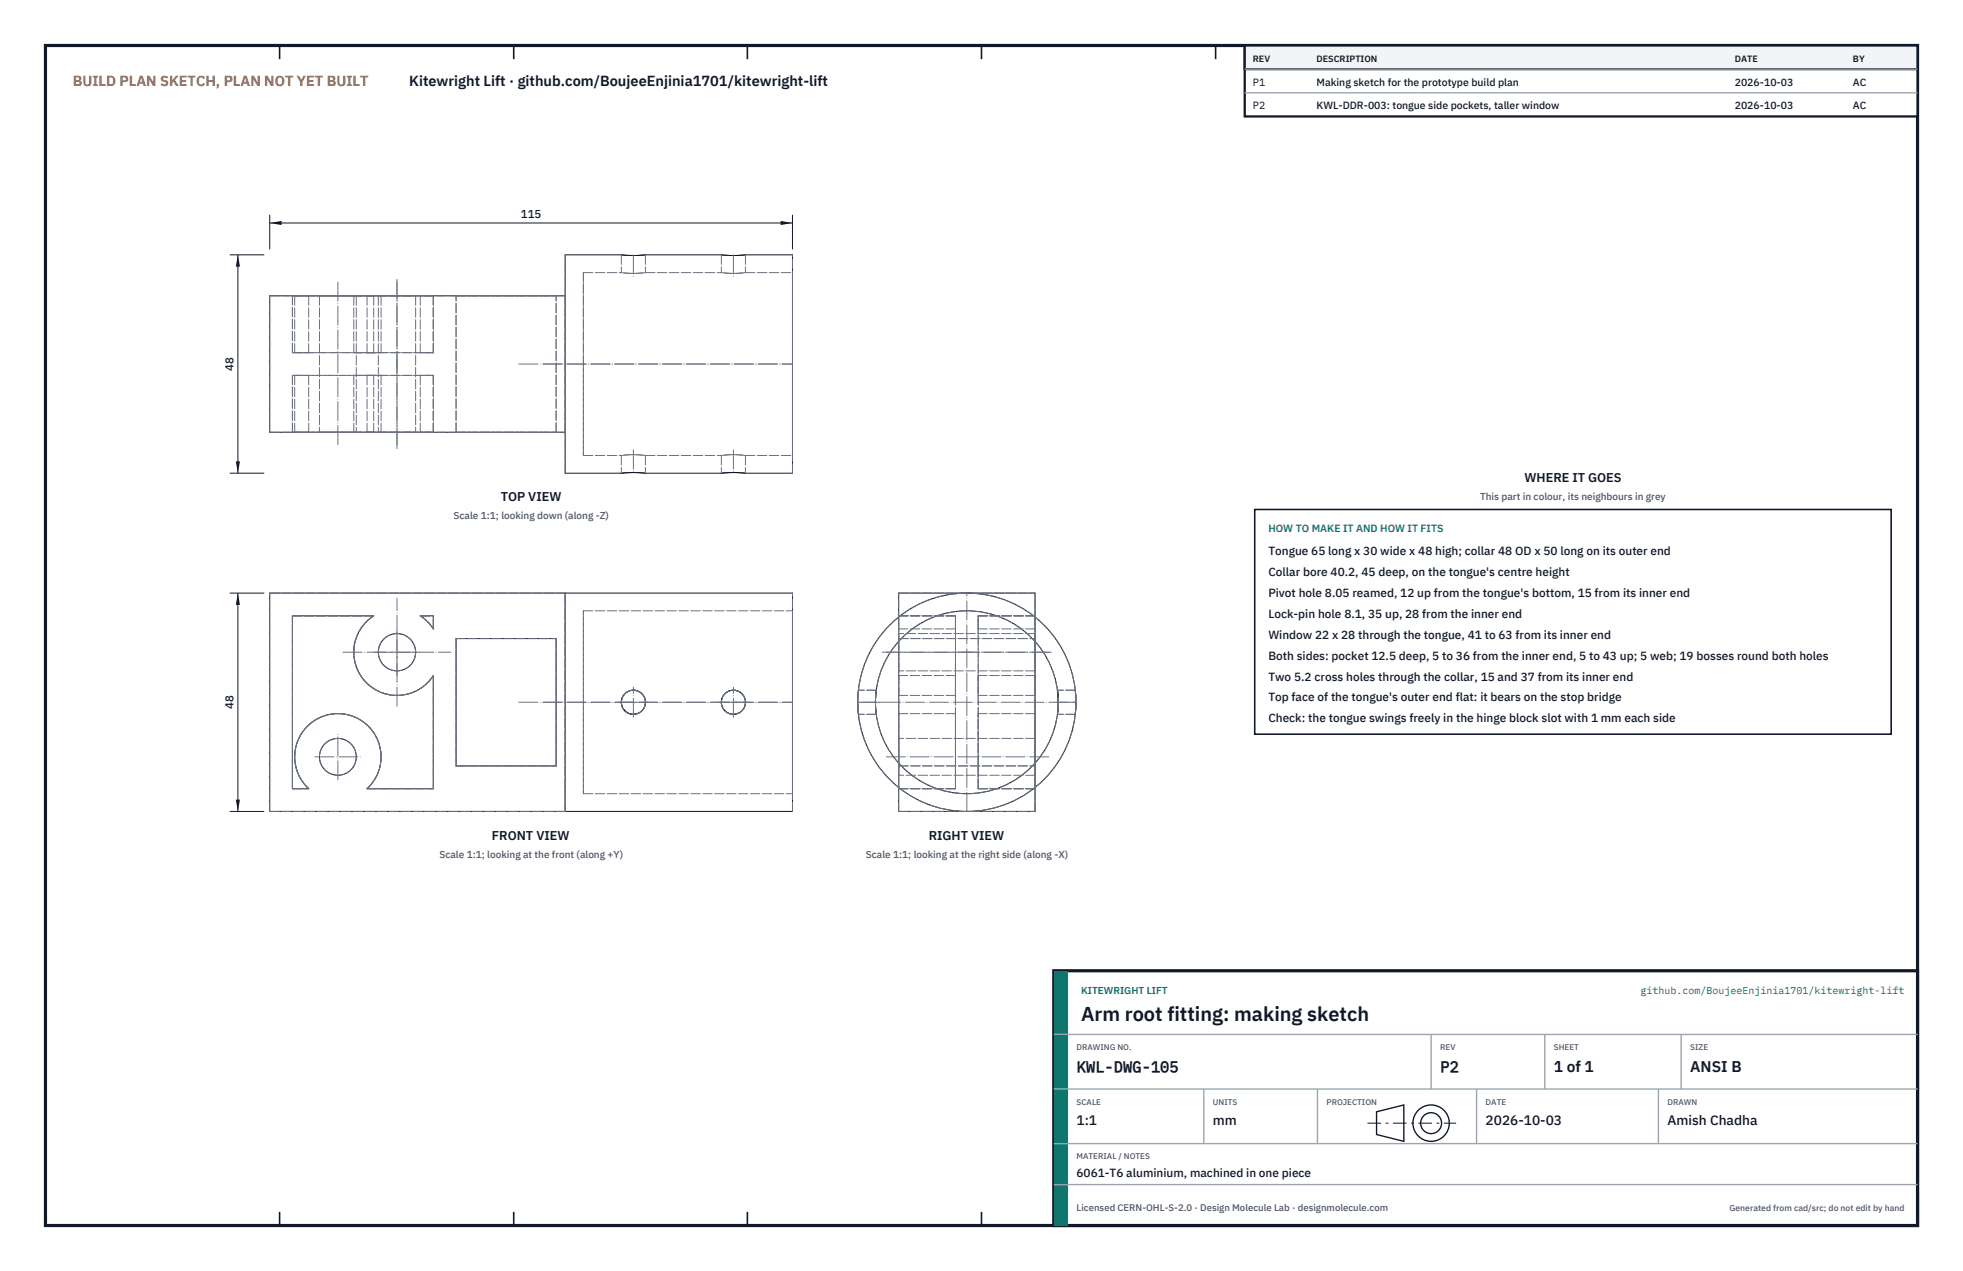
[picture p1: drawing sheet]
<svg xmlns="http://www.w3.org/2000/svg" width="432mm" height="279mm" viewBox="0 0 432 279" stroke-linecap="round" stroke-linejoin="round" font-family="sans-serif">
<path d="M10 10h411.8v259.4h-411.8z" fill="none" stroke="#111827" stroke-width=".7" stroke-linecap="butt"/>
<g fill="none" stroke="#111827" stroke-width=".35">
<path d="M61.5 10v3M113 10v3M164.4 10v3M215.9 10v3M267.4 10v3M318.9 10v3M370.3 10v3M61.5 266.4v3M113 266.4v3M164.4 266.4v3M215.9 266.4v3M267.4 266.4v3"/>
<path d="M318.9 266.4v3M370.3 266.4v3"/>
</g>
<g fill="none" stroke="#111727" stroke-width=".22">
<path d="M124.3 56h12.4l2.6 .2 2.7-.2h16.7l2.6 .2 2.7-.2h10.3v48h-10.3l-2.7-.1-2.6 .1h-16.7l-2.7-.1-2.6 .1h-12.4zM124.3 65h-65v30h65M59.3 130.4h115v48h-115zM64.3 135.4h17.9a9.5 9.5 0 0 0-1.6 14.7 9.5 9.5 0 0 0 14.7-1.6v24.9h-14.6a9.5 9.5 0 0 0 .4-13.6 9.5 9.5 0 0 0-13.6 0 9.5 9.5 0 0 0 .4 13.6h-3.6zM92.4 135.4h2.9v2.9l-1.1-1.4zM124.3 130.4v48M197.7 135.6v-5.2h30v5.2M100.3 140.4h22v28h-22zM136.7 154.7l.2 .8M136.8 153.7l-.1 1.1 .3 .8M136.9 153.4h.1M136.9 153.3l-.2 1.3"/>
<path d="M136.9 155.5h.1M137 153.1v.1M137.1 155.8a2.65 2.65 0 0 0 2 1.2M137.1 155.9a2.65 2.65 0 0 0 4.3 .2M137.1 152.9h.1M137.3 152.6l-.2 .3M139.1 151.7l-.3 .1M139.2 157h.1M139.2 151.7l.6 .1M139.4 151.7l-1.2 .3-1 .7M139.5 151.7l.9 .3 .8 .5M139.8 157h-.2"/>
<path d="M141.5 155.8l-.3 .4M141.6 153v.1M141.7 153.2l.3 1.2M141.7 155.5l-.2 .4M141.8 153.4h.1M141.9 153.7h.1M142 154.4l-.1 .6M142 154.4l-.2 .9M158.7 154.7l.2 .8M158.9 153.3l-.2 1.3M158.9 155.5h.1M159 153.1v.1"/>
<path d="M159.1 155.8a2.65 2.65 0 0 0 2 1.2M159.1 152.9h.1M161.2 157h.1M161.4 151.7l-1.2 .3-1 .7M161.5 151.7l.9 .3 .8 .5M163.4 156.1l-.7 .5-1.2 .4M163.6 153v.1M163.7 155.5l-.2 .4M163.8 153.4h.1M163.9 153.7h.1M164 154.4l-.2 .9M188.7 154.7l.1 2.2"/>
<path d="M188.8 157h.1M192.6 156l.1 .6M192.8 151.7l-.2 1.7zM232.6 151.7v.2M232.6 151.7l.2 1.7-.2-1.5M232.6 151.7l.2 2.7-.2 2.6M232.6 151.8h.1M232.6 151.9l.2 2.4M232.7 156v.6M236.7 154.4l-.2 2.6M197.7 173.1v5.3h30v-5.3"/>
<circle cx="87.3" cy="143.4" r="4.1"/>
<circle cx="139.3" cy="154.4" r="2.65"/>
<circle cx="161.3" cy="154.4" r="2.65"/>
<circle cx="212.7" cy="154.4" r="24"/>
<circle cx="212.7" cy="154.4" r="20.1"/>
<circle cx="74.3" cy="166.4" r="4.1"/>
</g>
<g fill="none" stroke="#6a7180" stroke-width=".22" stroke-dasharray="2.1 .5">
<path d="M128.3 59.9v40.2M128.3 59.9h8.4M136.7 59.9l2.6 .2 2.7-.2M136.7 56v3.9M142 59.9l-2.7 .2-2.6-.2M142 56v3.9M142 59.9h16.7M158.7 59.9l2.6 .2 2.7-.2M158.7 56v3.9M164 59.9l-2.7 .2-2.6-.2M164 56v3.9M164 59.9h10.3"/>
<path d="M174.3 59.9v40.2M59.3 65h65M64.3 65h17.9M64.3 65h3.6M64.3 77.5h17.9M64.3 77.5v-12.5M64.3 77.5h3.6M64.8 65h3.1M64.8 77.5h19M64.8 65v12.5M67.9 65v12.5M67.9 77.5h-3.1"/>
<path d="M70.3 65h8.1M70.3 65v30M77.8 65h17.5M77.8 77.5h17.5M77.8 65v12.5M78.4 65h-8.1M78.4 65v30M80.7 65h14.6M80.7 65h3.1M80.7 77.5h14.6M80.7 65v12.5M82.2 65h-4.4"/>
<path d="M82.2 65v12.5M82.2 77.5h-4.4M83.2 65h8.2M83.2 65v30M83.8 65h-19M83.8 77.5h-3.1M83.8 65v12.5M91.4 65h-8.2M91.4 65v30M92.4 65h2.9M92.4 77.5h2.9M92.4 65v12.5"/>
<path d="M95.3 65h-2.9M95.3 65v12.5M95.3 77.5v-12.5M95.3 77.5h-2.9M100.3 65h22M124.3 65v15M124.3 65v-9M59.3 95v-30M59.3 95h65M64.3 95h17.9M64.3 95h3.6M64.3 82.5h17.9"/>
<path d="M64.3 95v-12.5M64.3 82.5h3.6M64.8 95h3.1M64.8 82.5h3.1M64.8 82.5v12.5M67.9 82.5v12.5M70.3 95h8.1M77.8 95h17.5M77.8 82.5h17.5M77.8 82.5v12.5M78.4 95h-8.1M80.7 95h14.6"/>
<path d="M80.7 95h3.1M80.7 82.5h14.6M80.7 82.5v12.5M80.7 82.5h3.1M82.2 95h-4.4M82.2 82.5v12.5M82.2 82.5h-4.4M83.2 95h8.2M83.8 95h-19M83.8 82.5h-19M83.8 82.5v12.5M91.4 95h-8.2"/>
<path d="M92.4 95h2.9M92.4 82.5h2.9M92.4 82.5v12.5M95.3 95h-2.9M95.3 82.5v12.5M95.3 95v-12.5M95.3 82.5h-2.9M100.3 95h22M100.3 95v-30M122.3 95v-30M124.3 95v-15M124.3 80v-15"/>
<path d="M124.3 80v15M128.3 80v-20.1M174.3 80v-24M174.3 80v-20.1M124.3 104v-9M128.3 100.1v-20.1M128.3 100.1h8.4M136.7 100.1l2.6-.1 2.7 .1M136.7 100.1v3.9M142 100.1v3.9M142 100.1l-2.7-.1-2.6 .1M142 100.1h16.7"/>
<path d="M158.7 100.1l2.6-.1 2.7 .1M158.7 100.1v3.9M164 100.1v3.9M164 100.1l-2.7-.1-2.6 .1M164 100.1h10.3M174.3 104v-24M174.3 100.1v-20.1M59.3 130.4h65M64.3 135.4h17.9M64.3 135.4v38M82.2 135.4a9.5 9.5 0 0 0-1.6 14.7 9.5 9.5 0 0 0 14.7-1.6M92.4 135.4h2.9"/>
<path d="M95.3 135.4v2.9M95.3 138.3l-1.1-1.4-1.8-1.5M95.3 138.3v-2.9M124.3 135.6v-5.2M124.3 130.4v5.2M128.3 134.3v40.2M128.3 134.3h46M174.3 134.3v40.2M197.7 130.4h30M197.7 135.4v17.5M197.7 135.4v38M197.7 139.3v8.2"/>
<path d="M197.7 135.4v2.9M197.7 138.3v-2.9M197.7 135.6a24 24 0 0 0 0 37.5M197.7 135.4h12.5M210.2 135.4h-12.5M210.2 135.4v17.5M210.2 138.3v-2.9M210.2 138.3h-12.5M212.7 130.4a24 24 0 0 0-15 5.2M215.2 135.4h12.5M215.2 135.4v17.5M215.2 138.3v-2.9"/>
<path d="M227.7 135.4v17.5M227.7 135.4v38M227.7 139.3v8.2M227.7 135.4v2.9M227.7 138.3v-2.9M227.7 135.6a24 24 0 0 0-15-5.2M227.7 135.4h-12.5M227.7 138.3h-12.5M227.7 139.3h-30M95.3 148.5v24.9M100.3 140.4h22M100.3 140.4v28"/>
<path d="M122.3 140.4v28M136.7 154.6v.1M136.9 153.4l-.1 .3M136.9 155.5h.1M136.9 155.5l.2 .3M137 153.2l-.1 .1M137 155.6l.1 .3M137.1 152.9l-.1 .2M137.1 152.9l-.2 .5M137.1 152.9h.1M137.2 152.7l-.1 .2M138.8 151.8l-.9 .3-.6 .5"/>
<path d="M139.1 157h.1M139.2 151.7h-.1M139.3 157h.2M139.5 151.7h-.1M139.5 157h.1M139.8 157l.8-.3 .6-.5M141.4 156.1l.1-.2M141.5 155.8l.4-.8M141.6 153l-.4-.5M141.7 153.2a2.64 2.64 0 0 0-1.9-1.4M141.7 155.5l.1-.2M141.8 153.4l-.2-.3"/>
<path d="M141.9 153.7l-.1-.3M142 154.4a2.65 2.65 0 0 0-3.9-2.4 2.65 2.65 0 0 0-.3 4.6 2.65 2.65 0 0 0 4.2-1.9v-.3M142 154.4l-.1-.7M158.7 154.6v.1M158.9 155.5h.1M158.9 155.5l.2 .3M159 153.2l-.1 .1M159.1 152.9l-.1 .2M159.2 152.7l-.1 .2M161.1 157h.1M161.3 157h.2M161.5 151.7h-.1"/>
<path d="M163.4 156.1l.1-.2M163.6 153l-.4-.5M163.7 155.5l.1-.2M163.8 153.4l-.2-.3M163.9 153.7l-.1-.3M164 154.4a2.65 2.65 0 0 0-3.9-2.4 2.65 2.65 0 0 0-.3 4.6 2.65 2.65 0 0 0 4.2-1.9v-.3M164 154.4l-.1-.7M188.7 154.4l.1-2.7M188.7 154.7v-.3M188.7 156.3v-.1M188.8 157v-.1M188.8 151.7l-.1 2.8 .1 2.5"/>
<path d="M188.8 157l-.1-2.6M192.6 154.4l.2-2.7M192.6 153.4v2.6M192.7 156.6l.1 .4M192.7 151.9h.1M192.8 157l-.2-2.6M192.8 151.7h-4M192.8 157h-4M197.7 152.9v-4.4M197.7 148.5v24.9M197.7 156.9v16.5M197.7 143.4v-4.1"/>
<path d="M197.7 147.5v-4.1M197.7 140.4v28M197.7 140.4h30M210.2 148.5h-12.5M210.2 152.9v-4.4M210.2 156.9v16.5M210.2 152.9h-12.5M210.2 156.9h-12.5M215.2 152.9v-4.4M215.2 156.9v16.5M227.7 152.9v-4.4M227.7 148.5v24.9"/>
<path d="M227.7 156.9v16.5M227.7 143.4v-4.1M227.7 147.5v-4.1M227.7 140.4v28M227.7 148.5h-12.5M227.7 147.5h-30M227.7 152.9h-12.5M227.7 156.9h-12.5M232.6 157l.2-2.6M232.6 151.8v-.1M232.6 151.9v-.1M232.6 151.9h.1"/>
<path d="M232.7 156.6l-.1 .4M232.8 153.4l-.1 2.6M232.8 154.4v-.1M236.5 151.7l.2 2.8-.2 2.5M236.5 157l.2-2.6M236.5 151.7h-3.9M236.5 157h-3.9M236.7 154.4l-.2-2.7M59.3 178.4v-48M59.3 178.4h65M64.3 173.4h3.6M64.3 173.4v-38"/>
<path d="M67.9 173.4a9.5 9.5 0 0 1-.4-13.6 9.5 9.5 0 0 1 13.6 0 9.5 9.5 0 0 1-.4 13.6M80.7 173.4h14.6M80.7 173.4a9.5 9.5 0 0 0 .4-13.6 9.5 9.5 0 0 0-13.6 0 9.5 9.5 0 0 0 .4 13.6M95.3 173.4v-24.9M100.3 168.4h22M124.3 173.1v-37.5M124.3 178.4v-5.3M124.3 173.1v5.3M128.3 174.5v-40.2M128.3 174.5h46M174.3 178.4v-48M174.3 174.5v-40.2"/>
<path d="M197.7 178.4v-48M197.7 178.4h30M197.7 173.1v-37.5M197.7 166.4v-4.1M197.7 162.3v8.1M197.7 170.4v-4M197.7 173.4v-16.5M197.7 173.1a24 24 0 0 0 15 5.3M197.7 173.4h12.5M197.7 168.4h30M210.2 173.4v-24.9M210.2 173.4h-12.5"/>
<path d="M210.2 173.4v-16.5M210.2 173.4v-38M212.7 178.4a24 24 0 0 0 15-5.3M215.2 173.4v-24.9M215.2 173.4h12.5M215.2 173.4v-16.5M215.2 173.4v-38M227.7 178.4v-48M227.7 173.1v-37.5M227.7 166.4v-4.1M227.7 162.3v8.1M227.7 170.4v-4"/>
<path d="M227.7 173.4v-16.5M227.7 173.1a24 24 0 0 0 0-37.5M227.7 173.4h-12.5M227.7 162.3h-30M227.7 170.4h-30"/>
<circle cx="87.3" cy="143.4" r="4.1"/>
<circle cx="212.7" cy="154.4" r="20.1"/>
<circle cx="74.3" cy="166.4" r="4.1"/>
</g>
<g fill="none" stroke="#6a7180" stroke-width=".22" stroke-dasharray="4.2 .5 0 .5">
<path d="M139.3 56v5.1M161.3 56v5.1M74.3 62v36M87.3 78.9v19.7M87.3 62v36.1M87.3 61.4v19.7M114.1 80h60.2M119.5 80h54.8M139.3 98.9v5.1M161.3 98.9v5.1M75.4 143.4h23.8M82.2 143.4h10.2"/>
<path d="M87.3 155.3v-23.8M87.3 148.5v-10.2M114.1 154.4h60.2M119.5 154.4h54.8M136 154.4h6.6M139.3 157.7v-6.6M158 154.4h6.6M161.3 157.7v-6.6M188.7 154.4h48M193.8 154.4h-5.1M213.8 143.4h-19.7M230.7 143.4h-36.1"/>
<path d="M231.3 143.4h-19.7M236.7 154.4h-5.1M69.3 166.4h10.1M74.3 171.4v-10.1M212.7 178.4v-48M230.7 166.4h-36"/>
</g>
<path d="M59.3 47.2v7.6M59.3 49h115M174.3 47.2v7.6" fill="none" stroke="#111827" stroke-width=".22"/>
<path d="M59.3 49l2.6-.4v.9zM171.7 48.6v.9l2.6-.5z" fill="#111827"/>
<path d="M50.5 56h7.6M52.3 56v48M50.5 104h7.6" fill="none" stroke="#111827" stroke-width=".22"/>
<path d="M52.3 56l-.4 2.6h.9zM51.9 101.4h.9l-.5 2.6z" fill="#111827"/>
<path d="M50.5 130.4h7.6M52.3 130.4v48M50.5 178.4h7.6" fill="none" stroke="#111827" stroke-width=".22"/>
<path d="M52.3 130.4l-.4 2.6h.9zM51.9 175.8h.9l-.5 2.6z" fill="#111827"/>
<path d="M276 112h140v49.4h-140z" fill="#fff" stroke="#111827" stroke-width=".35"/>
<path d="M273.8 10h148v15.6h-148z" fill="#fff" stroke="#111827" stroke-width=".5"/>
<path d="M273.8 10h148v5.2h-148z" fill="#f3f4f6" stroke="#111827" stroke-width=".5"/>
<path d="M273.8 15.2h148M273.8 20.4h148" fill="none" stroke="#9ca3af" stroke-width=".3"/>
<path d="M231.8 213.4h190v56h-190z" fill="#fff" stroke="#111827" stroke-width=".7" stroke-linecap="butt"/>
<path d="M231.8 213.4h3v56h-3z" fill="#0f766e"/>
<path d="M231.8 227.4h190M231.8 239.4h190M264.8 239.4v12M289.8 239.4v12M314.8 227.4v12M324.8 239.4v12M339.8 227.4v12M364.8 239.4v12M369.8 227.4v12M231.8 251.4h190M231.8 260.4h190" fill="none" stroke="#9ca3af" stroke-width=".3"/>
<g fill="none" stroke="#111827" stroke-width=".3">
<path d="M302.8 244.4l6-1.5v8l-6-1.5z"/>
<circle cx="314.8" cy="246.9" r="4"/>
<circle cx="314.8" cy="246.9" r="2.3"/>
</g>
<path d="M300.8 246.9h19.5" fill="none" stroke="#111827" stroke-width=".22" stroke-dasharray="3 1 .6 1" stroke-linecap="butt"/>
<text font-size="4.4" fill="#111827" x="237.8" y="224.4">Arm root fitting: making sketch</text>
<g font-size="3.4" fill="#111827">
<text x="236.8" y="235.6">KWL-DWG-105</text>
<text x="316.8" y="235.6">P2</text>
<text x="341.8" y="235.6">1 of 1</text>
<text x="371.8" y="235.6">ANSI B</text>
</g>
<text font-size="3.2" fill="#b45309" x="16" y="19">BUILD PLAN SKETCH, PLAN NOT YET BUILT</text>
<text font-size="3.2" fill="#111827" x="90" y="19">Kitewright Lift · github.com/BoujeeEnjinia1701/kitewright-lift</text>
<g font-size="3" fill="#111827">
<text x="236.8" y="247.2">1:1</text>
<text x="266.8" y="247.2">mm</text>
<text x="326.8" y="247.2">2026-10-03</text>
<text x="366.8" y="247.2">Amish Chadha</text>
</g>
<g font-size="2.8" fill="#111827">
<text x="335.3" y="106">WHERE IT GOES</text>
<text x="110.1" y="110.2">TOP VIEW</text>
<text x="108.2" y="184.5">FRONT VIEW</text>
<text x="204.3" y="184.5">RIGHT VIEW</text>
</g>
<g font-size="2.6" fill="#111827">
<text x="279" y="122">Tongue 65 long x 30 wide x 48 high; collar 48 OD x 50 long on its outer end</text>
<text x="279" y="126.6">Collar bore 40.2, 45 deep, on the tongue's centre height</text>
<text x="279" y="131.2">Pivot hole 8.05 reamed, 12 up from the tongue's bottom, 15 from its inner end</text>
<text x="279" y="135.8">Lock-pin hole 8.1, 35 up, 28 from the inner end</text>
<text x="279" y="140.4">Window 22 x 28 through the tongue, 41 to 63 from its inner end</text>
<text x="279" y="145">Both sides: pocket 12.5 deep, 5 to 36 from the inner end, 5 to 43 up; 5 web; 19 bosses round both holes</text>
<text x="279" y="149.6">Two 5.2 cross holes through the collar, 15 and 37 from its inner end</text>
<text x="279" y="154.2">Top face of the tongue's outer end flat: it bears on the stop bridge</text>
<text x="279" y="158.8">Check: the tongue swings freely in the hinge block slot with 1 mm each side</text>
<text x="236.8" y="258.8">6061-T6 aluminium, machined in one piece</text>
</g>
<g font-size="2.5" fill="#111827">
<text x="114.6" y="48">115</text>
<text x="51.3" y="81.5" transform="rotate(-90 51.3 81.5)">48</text>
<text x="51.3" y="155.9" transform="rotate(-90 51.3 155.9)">48</text>
</g>
<g font-size="2.3" fill="#111827">
<text x="275.6" y="18.8">P1</text>
<text x="275.6" y="24">P2</text>
<text x="289.6" y="18.8">Making sketch for the prototype build plan</text>
<text x="289.6" y="24">KWL-DDR-003: tongue side pockets, taller window</text>
<text x="381.6" y="18.8">2026-10-03</text>
<text x="381.6" y="24">2026-10-03</text>
<text x="407.6" y="18.8">AC</text>
<text x="407.6" y="24">AC</text>
</g>
<text font-size="2.3" fill="#0f766e" x="279" y="117">HOW TO MAKE IT AND HOW IT FITS</text>
<g font-size="2.2" fill="#4b5563">
<text x="325.6" y="110">This part in colour, its neighbours in grey</text>
<text x="99.7" y="114.2">Scale 1:1; looking down (along -Z)</text>
<text x="96.7" y="188.6">Scale 1:1; looking at the front (along +Y)</text>
<text x="190.5" y="188.6">Scale 1:1; looking at the right side (along -X)</text>
</g>
<g font-size="2.2" fill="#0f766e">
<text x="237.8" y="218.4">KITEWRIGHT LIFT</text>
<text x="360.9" y="218.4">github.com/BoujeeEnjinia1701/kitewright-lift</text>
</g>
<text font-size="2.1" fill="#4b5563" x="236.8" y="266.2">Licensed CERN-OHL-S-2.0 · Design Molecule Lab · designmolecule.com</text>
<g font-size="2" fill="#111827">
<text x="275.6" y="13.6">REV</text>
<text x="289.6" y="13.6">DESCRIPTION</text>
<text x="381.6" y="13.6">DATE</text>
<text x="407.6" y="13.6">BY</text>
</g>
<text font-size="1.9" fill="#4b5563" x="380.4" y="266.2">Generated from cad/src; do not edit by hand</text>
<g font-size="1.8" fill="#4b5563">
<text x="236.8" y="230.8">DRAWING NO.</text>
<text x="316.8" y="230.8">REV</text>
<text x="341.8" y="230.8">SHEET</text>
<text x="371.8" y="230.8">SIZE</text>
<text x="236.8" y="242.8">SCALE</text>
<text x="266.8" y="242.8">UNITS</text>
<text x="291.8" y="242.8">PROJECTION</text>
<text x="326.8" y="242.8">DATE</text>
<text x="366.8" y="242.8">DRAWN</text>
<text x="236.8" y="254.8">MATERIAL / NOTES</text>
</g>
</svg>
